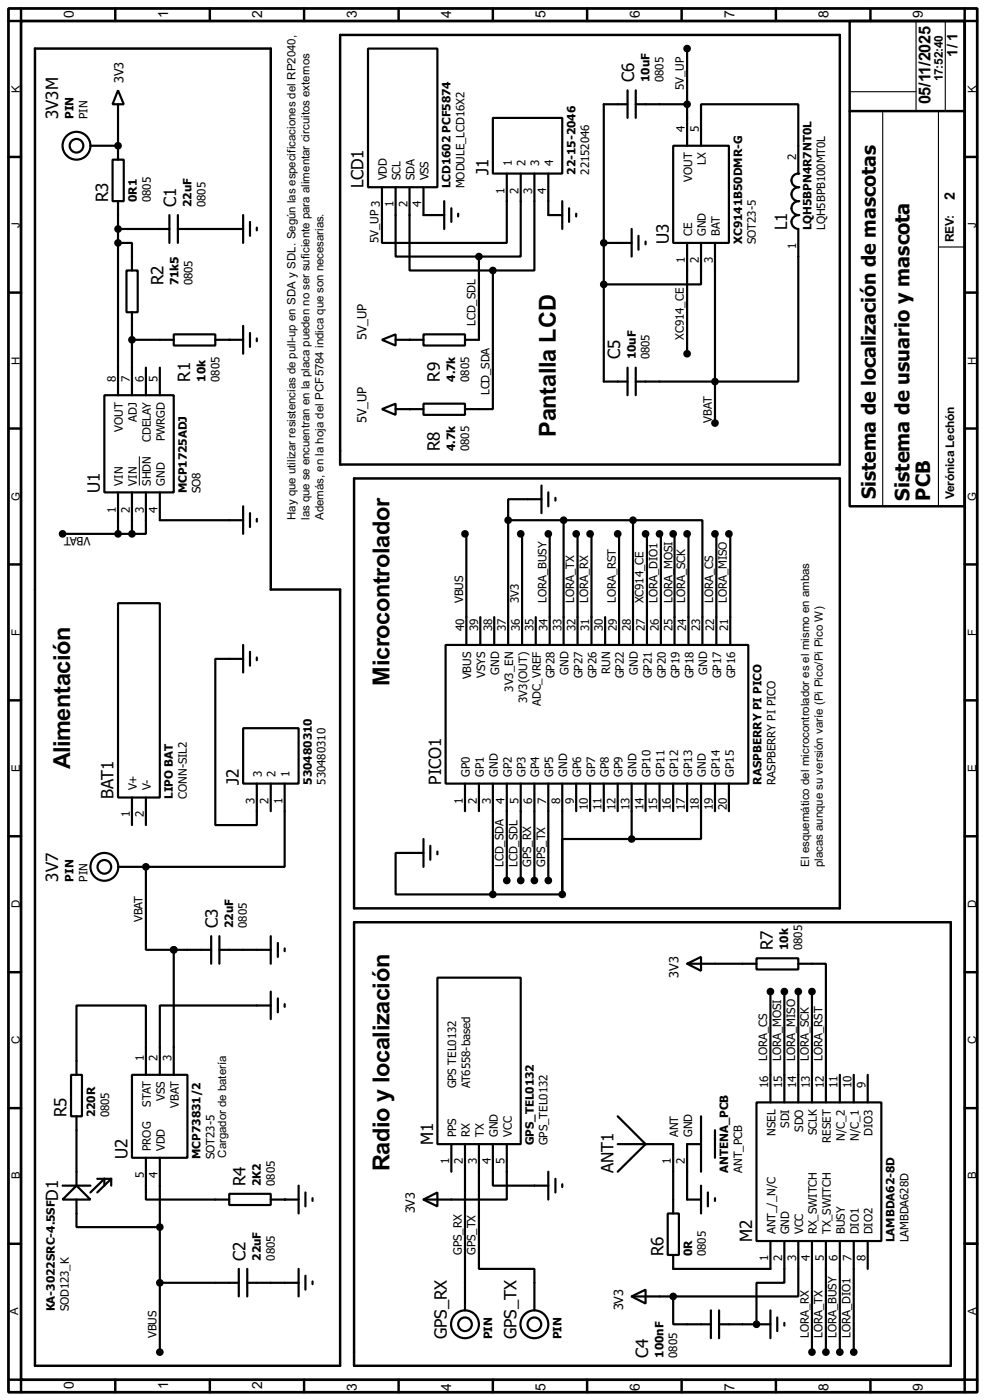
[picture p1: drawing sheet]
<svg xmlns="http://www.w3.org/2000/svg" width="180mm" height="256mm" viewBox="0 0 180 256" stroke-linecap="round" stroke-linejoin="round" font-family="sans-serif">
<path d="M1.6 1.6h177.3v253.5h-177.3zM3.9 3.9h172.7v248.9h-172.7z" fill="none" stroke="#000" stroke-width=".5"/>
<g fill="none" stroke="#000" stroke-width=".45">
<path d="M3.9 1.6v2.3h-2.3M6.4 8.9h43.2v99.1h12.7v142.2h-55.9zM21.1 1.6v2.3M38.4 1.6v2.3M55.7 1.6v2.3M62.3 6.4h91.4v78.7h-91.4zM73 1.6v2.3M90.2 1.6v2.3M107.5 1.6v2.3M124.8 1.6v2.3M142 1.6v2.3M155.5 3.9h21.1v88.9h-21.1z"/>
<path d="M159.3 1.6v2.3M176.6 1.6v2.3h2.3M1.6 28.8h2.3M155.5 20.4h21.1M176.6 28.8h2.3M1.6 53.6h2.3M176.6 53.6h2.3M1.6 78.5h2.3M176.6 78.5h2.3M64.8 87.7h88.9v78.7h-88.9zM1.6 103.4h2.3M176.6 103.4h2.3"/>
<path d="M1.6 128.3h2.3M176.6 128.3h2.3M1.6 153.2h2.3M176.6 153.2h2.3M1.6 178.1h2.3M64.8 169h109.2v81.2h-109.2zM176.6 178.1h2.3M1.6 203h2.3M176.6 203h2.3M1.6 227.9h2.3M176.6 227.9h2.3M1.6 252.8h2.3v2.3"/>
<path d="M21.1 252.8v2.3M38.4 252.8v2.3M55.7 252.8v2.3M73 252.8v2.3M90.2 252.8v2.3M107.5 252.8v2.3M124.8 252.8v2.3M142 252.8v2.3M159.3 252.8v2.3M178.9 252.8h-2.3v2.3"/>
</g>
<path d="M155.5 16.8h12.2M167.7 4.1v16.3M173 3.9v16.5M161.6 20.6v71.9M171.8 20.4v72.4M171.8 45.3h4.8" fill="none" stroke="#000" stroke-width=".2"/>
<g fill="none" stroke="#000" stroke-width=".4">
<path d="M21.6 16.6l1.1 2.5h-2.1zM21.6 19.1v10.2M67.4 8.9h12.7v25.4h-12.7zM114.9 19.1h-4.4v50.8h4.4M114.9 16.6v5M116.4 19.1h9.4M116.4 16.6v5M125.8 8.9v17.8M16.6 26.7h5M20.6 29.3h2.1v7.6h-2.1zM21.6 36.9v35.5M31 39.4v5.1"/>
<path d="M32.6 39.4v5.1M44.5 39.4v5.1M72.4 34.3v12.7h15.3M75 34.3v15.3h15.2M77.5 34.3v5.1h3.8M81.3 36.9v5.1M82.6 38.2v2.5M83.9 39.2v.5M90.2 21.6h12.7v10.2h-12.7zM92.8 31.8v12.7h-22.9v-10.2M95.3 31.8v15.2h-7.6M97.8 31.8v17.8h-7.6"/>
<path d="M100.4 31.8v7.6h2.5M102.9 36.9v5.1M104.2 38.2v2.5M105.5 39.2v.5M123.2 26.7h10.2v17.8h-10.2zM128.3 26.7v-7.6h17.8v12.7a1.25 1.25 0 0 0-1.2 1.3 1.25 1.25 0 0 0 1.2 1.2 1.28 1.28 0 0 0-1.3 1.3 1.28 1.28 0 0 0 1.3 1.3 1.28 1.28 0 0 0-1.3 1.2 1.28 1.28 0 0 0 1.3 1.3 1.28 1.28 0 0 0-1.3 1.3 1.28 1.28 0 0 0 1.3 1.3v27.9h-29.7M21.6 44.5h2.6v5.1M21.6 42h9.4M23.2 49.6h2v7.6h-2zM24.2 57.2v15.2M32.6 42h11.9M44.5 59.7v5.1"/>
<path d="M45.8 40.7v2.5M47 41.7v.5M87.7 47v15.3h-2.6M90.2 49.6v25.4h-5.1M110.5 44.5h5.1M115.6 42v5M116.9 43.2v2.6M118.2 44.3v.5M125.8 44.5v20.3M128.3 44.5v7.6h-17.8M130.9 44.5v33M19.1 72.4h12.7v17.8h-12.7z"/>
<path d="M24.2 62.3h7.6M26.7 67.4v5M29.3 67.4v5M31.8 61.3h7.6v2h-7.6zM39.4 62.3h5.1M45.8 61v2.6M47 62v.5M69.9 75l2.5-1v2zM69.9 62.3l2.5-1v2zM72.4 62.3h5.1M72.4 75h5.1M77.5 74h7.6v2h-7.6z"/>
<path d="M77.5 61.3h7.6v2h-7.6zM114.9 67.4v5M116.4 67.4v5M11.5 97.8h12.7M21.6 90.2v7.6M24.2 90.2v7.6M26.7 90.2v7.6h-2.5M29.3 90.2v5.1h15.2M44.5 92.8v5M45.8 94v2.6M47 95.1v.5M85.1 97.8h.3v20.4"/>
<path d="M93 95.3h22.9M93 95.3v22.9M95.3 97.8h.3v20.4M99.1 91.5h-6.1v3.8M99.1 89v5M100.4 97.8h.2v20.4M100.4 90.2v2.6M101.7 91.2v.5M103.2 95.3v22.9M105.5 97.8h.2v20.4M108 97.8h.3v20.4M113.1 97.8h.2v20.4"/>
<path d="M115.9 95.3h12.7v22.9M115.9 95.3v22.9M118.2 97.8h.2v20.4M120.7 97.8h.3v20.4M123.2 97.8h.3v20.4M125.8 97.8h.2v20.4M130.9 97.8h.2v20.4M133.4 97.8h.3v20.4M21.6 110.5h7.7v35.6h-7.7zM44.5 118.2v5M45.8 119.4v2.6M81.6 118.2h55.4v25.4h-55.4z"/>
<path d="M87.9 113.1v5.1M90.5 113.1v5.1M98.1 113.1v5.1M110.8 113.1v5.1M44.5 133.4h10.2v10.2h-10.2zM44.5 120.7h-5.1v30.5h7.6v-7.6M47 120.5v.5M21.6 158.8h5.1M24.2 146.1v5.1M26.7 158.8v15.2h5.1M26.7 146.1v5.1M49.6 143.6v5"/>
<path d="M52.1 143.6v15.2h-25.4M77.5 156.3h-5.1v7.6h17.8M77.5 153.7v5.1M78.8 155v2.5M80.1 156v.5M85.1 143.6v5M87.7 143.6v5M90.2 143.6v20.3M92.8 143.6v17.7M95.3 143.6v17.7M97.8 143.6v17.7M100.4 143.6v17.7"/>
<path d="M102.9 143.6v20.3M105.5 143.6v5M108 143.6v5M110.5 143.6v5M113.1 143.6v5M115.6 153.7h-12.7v10.2M115.6 143.6v10.1M118.2 143.6v5M120.7 143.6v5M123.2 143.6v5M125.8 143.6v5M128.3 143.6v10.1h-12.7"/>
<path d="M130.9 143.6v5M133.4 143.6v5M31.8 174h6.9M31.8 174v22.9M38.7 171.5v5.1M40.2 174h9.4M40.2 171.5v5.1M49.6 171.5v5.1M50.9 172.8v2.5M52.1 173.8v.5M80.1 179.1h15.2v30.5h-15.2zM90.2 163.9h12.7"/>
<path d="M125.8 176.6l2.5-1.3v2.6zM125.8 176.6h12.7M138.5 175.6h7.6v2h-7.6zM146.1 176.6h5.1v25.4M13 196.9h2v7.6h-2zM14 196.9v-12.7h12.7v12.7M24.2 196.9h10.1v15.2h-10.1zM49.6 184.2h-20.3v12.7M49.6 181.7v5M50.9 182.9v2.6M52.1 184v.5M141 181.7v20.3"/>
<path d="M143.6 181.7v20.3M146.1 181.7v20.3M148.6 181.7v20.3M153.7 196.9v5.1M156.3 196.9v5.1M158.8 196.9v5.1M11.5 219.8l2.5-2.6 2.6 2.6zM11.5 217.2h5.1M14 219.8v5h15.3M14 204.5v12.7M17.8 216h2.6M19.1 217.2v-1.2l-2.5 2.5"/>
<path d="M20.4 216l-2.6 2.5M20.4 216v1.2M26.7 212.1v7.7h15.3M29.3 212.1v35.6M42 218.7h7.6v2.1h-7.6zM49.6 219.8h5.1M54.7 217.2v5.1M55.9 218.5v2.5M57.2 219.5v.5M77.5 219.8l2.6-1.3v2.5zM82.6 209.6v5.1M85.1 209.6v30.5"/>
<path d="M87.7 209.6v22.9h10.1v7.6M90.2 209.6v7.6h10.2M92.8 209.6v10.2h-15.3M100.4 214.7v5.1M101.7 216v2.5M102.9 217v.5M113.1 209.6h10.1v12.7M113.1 204.5l5.1 5.1-5.1 5.1M128.3 209.6h-2.5v10.2h2.5M128.3 204.5v10.2M128.3 217.2v5.1M129.6 218.5v2.5"/>
<path d="M130.9 207.1v5M130.9 219.5v.5M138.5 202h22.8v25.4h-22.8zM29.3 235h14.4M43.7 232.5v5M45.3 235h9.4M45.3 232.5v5M54.7 232.5v5M55.9 233.7v2.6M57.2 234.8v.5M115.6 237.5l2.6-1.2v2.5zM115.6 237.5h7.6"/>
<path d="M122.2 222.3h2.1v7.6h-2.1zM123.2 237.5v5.1h6.9M141 227.4v5.1h-17.8v-2.6M143.6 227.4v7.6h-5.1v7.6M146.1 227.4v10.1h-22.9M148.6 227.4v20.3M151.2 227.4v20.3M153.7 227.4v20.3M156.3 227.4v20.3M158.8 227.4v5.1M130.1 240.1v5.1M131.6 242.6h9.4"/>
<path d="M131.6 240.1v5.1M141 240.1v5.1M142.3 241.4v2.5M143.6 242.4v.5"/>
<circle cx="14" cy="26.7" r="2.55"/>
<circle cx="14" cy="26.7" r="1.25"/>
<circle cx="19.1" cy="158.8" r="2.55"/>
<circle cx="19.1" cy="158.8" r="1.25"/>
<circle cx="85.1" cy="242.6" r="2.55"/>
<circle cx="85.1" cy="242.6" r="1.25"/>
<circle cx="97.8" cy="242.6" r="2.55"/>
<circle cx="97.8" cy="242.6" r="1.25"/>
</g>
<g fill="#000">
<circle cx="21.6" cy="26.7" r=".2"/>
<circle cx="146.1" cy="36.9" r=".2"/>
<circle cx="146.1" cy="31.8" r=".2"/>
<circle cx="146.1" cy="34.3" r=".2"/>
<circle cx="146.1" cy="39.4" r=".2"/>
<circle cx="42" cy="62.3" r=".2"/>
<circle cx="75" cy="62.3" r=".2"/>
<circle cx="75" cy="75" r=".2"/>
<circle cx="26.7" cy="158.8" r=".2"/>
<circle cx="31.8" cy="174" r=".2"/>
<circle cx="52.1" cy="219.8" r=".2"/>
<circle cx="138.5" cy="242.6" r=".2"/>
</g>
<g fill="#000" stroke="#000" stroke-width=".4">
<circle cx="125.7" cy="19.1" r=".5"/>
<circle cx="125.7" cy="8.9" r=".5"/>
<circle cx="21.6" cy="26.7" r=".5"/>
<circle cx="21.6" cy="42" r=".5"/>
<circle cx="21.6" cy="44.5" r=".5"/>
<circle cx="87.6" cy="47" r=".5"/>
<circle cx="90.2" cy="49.6" r=".5"/>
<circle cx="110.5" cy="44.5" r=".5"/>
<circle cx="110.5" cy="52.1" r=".5"/>
<circle cx="24.1" cy="62.3" r=".5"/>
<circle cx="125.7" cy="64.8" r=".5"/>
<circle cx="130.8" cy="69.9" r=".5"/>
<circle cx="130.8" cy="77.5" r=".5"/>
<circle cx="11.4" cy="97.8" r=".5"/>
<circle cx="21.6" cy="97.8" r=".5"/>
<circle cx="24.1" cy="97.8" r=".5"/>
<circle cx="85.1" cy="97.8" r=".5"/>
<circle cx="93" cy="95.3" r=".5"/>
<circle cx="95.3" cy="97.8" r=".5"/>
<circle cx="100.3" cy="97.8" r=".5"/>
<circle cx="103.1" cy="95.3" r=".5"/>
<circle cx="105.4" cy="97.8" r=".5"/>
<circle cx="108" cy="97.8" r=".5"/>
<circle cx="113" cy="97.8" r=".5"/>
<circle cx="115.8" cy="95.3" r=".5"/>
<circle cx="118.1" cy="97.8" r=".5"/>
<circle cx="120.7" cy="97.8" r=".5"/>
<circle cx="123.2" cy="97.8" r=".5"/>
<circle cx="125.7" cy="97.8" r=".5"/>
<circle cx="130.8" cy="97.8" r=".5"/>
<circle cx="133.4" cy="97.8" r=".5"/>
<circle cx="26.7" cy="158.8" r=".5"/>
<circle cx="115.6" cy="153.7" r=".5"/>
<circle cx="31.8" cy="174" r=".5"/>
<circle cx="90.2" cy="163.9" r=".5"/>
<circle cx="92.7" cy="161.3" r=".5"/>
<circle cx="95.3" cy="161.3" r=".5"/>
<circle cx="97.8" cy="161.3" r=".5"/>
<circle cx="100.3" cy="161.3" r=".5"/>
<circle cx="102.9" cy="163.9" r=".5"/>
<circle cx="141" cy="181.7" r=".5"/>
<circle cx="143.5" cy="181.7" r=".5"/>
<circle cx="146.1" cy="181.7" r=".5"/>
<circle cx="148.6" cy="181.7" r=".5"/>
<circle cx="29.2" cy="224.8" r=".5"/>
<circle cx="29.2" cy="235" r=".5"/>
<circle cx="123.2" cy="237.5" r=".5"/>
<circle cx="29.2" cy="247.7" r=".5"/>
<circle cx="138.4" cy="242.6" r=".5"/>
<circle cx="148.6" cy="247.7" r=".5"/>
<circle cx="151.1" cy="247.7" r=".5"/>
<circle cx="153.7" cy="247.7" r=".5"/>
<circle cx="156.2" cy="247.7" r=".5"/>
</g>
<path d="M25.5 83.6v5.4" fill="none" stroke="#000" stroke-width=".18"/>
<g font-size="4.8">
<text x="101.8" y="80" transform="rotate(-90 101.8 80)">Pantalla LCD</text>
<text x="71.3" y="125.7" transform="rotate(-90 71.3 125.7)">Microcontrolador</text>
<text x="12.9" y="140.9" transform="rotate(-90 12.9 140.9)">Alimentación</text>
<text x="71.3" y="214.6" transform="rotate(-90 71.3 214.6)">Radio y localización</text>
</g>
<g font-size="4.4">
<text x="166.5" y="91.7" transform="rotate(-90 166.5 91.7)">Sistema de usuario y mascota</text>
<text x="170.3" y="91.7" transform="rotate(-90 170.3 91.7)">PCB</text>
</g>
<text font-size="4.3" x="160.3" y="91.4" transform="rotate(-90 160.3 91.4)">Sistema de localización de mascotas</text>
<g font-size="3.8">
<text x="116.1" y="15.1" transform="rotate(-90 116.1 15.1)">C6</text>
<text x="10.7" y="21.8" transform="rotate(-90 10.7 21.8)">3V3M</text>
<text x="66.6" y="34.5" transform="rotate(-90 66.6 34.5)">LCD1</text>
<text x="89.4" y="32" transform="rotate(-90 89.4 32)">J1</text>
<text x="19.8" y="37" transform="rotate(-90 19.8 37)">R3</text>
<text x="32.3" y="38" transform="rotate(-90 32.3 38)">C1</text>
<text x="122.4" y="44.7" transform="rotate(-90 122.4 44.7)">U3</text>
<text x="144.1" y="42.2" transform="rotate(-90 144.1 42.2)">L1</text>
<text x="29.9" y="52.3" transform="rotate(-90 29.9 52.3)">R2</text>
<text x="113.5" y="65.9" transform="rotate(-90 113.5 65.9)">C5</text>
<text x="34.8" y="69.9" transform="rotate(-90 34.8 69.9)">R1</text>
<text x="80.5" y="70" transform="rotate(-90 80.5 70)">R9</text>
<text x="80.5" y="82.7" transform="rotate(-90 80.5 82.7)">R8</text>
<text x="18.3" y="90.4" transform="rotate(-90 18.3 90.4)">U1</text>
<text x="43.7" y="143.8" transform="rotate(-90 43.7 143.8)">J2</text>
<text x="80.8" y="143.8" transform="rotate(-90 80.8 143.8)">PICO1</text>
<text x="20.8" y="146.3" transform="rotate(-90 20.8 146.3)">BAT1</text>
<text x="10.6" y="161.5" transform="rotate(-90 10.6 161.5)">3V7</text>
<text x="39.9" y="170" transform="rotate(-90 39.9 170)">C3</text>
<text x="141.5" y="174.1" transform="rotate(-90 141.5 174.1)">R7</text>
<text x="12.2" y="204.7" transform="rotate(-90 12.2 204.7)">R5</text>
<text x="79.2" y="209.8" transform="rotate(-90 79.2 209.8)">M1</text>
<text x="23.3" y="212.3" transform="rotate(-90 23.3 212.3)">U2</text>
<text x="112.3" y="214.9" transform="rotate(-90 112.3 214.9)">ANT1</text>
<text x="10.6" y="220" transform="rotate(-90 10.6 220)">D1</text>
<text x="44.9" y="217.3" transform="rotate(-90 44.9 217.3)">R4</text>
<text x="137.7" y="227.6" transform="rotate(-90 137.7 227.6)">M2</text>
<text x="44.9" y="231" transform="rotate(-90 44.9 231)">C2</text>
<text x="121.4" y="230.1" transform="rotate(-90 121.4 230.1)">R6</text>
<text x="81.8" y="245.4" transform="rotate(-90 81.8 245.4)">GPS_RX</text>
<text x="94.5" y="245.4" transform="rotate(-90 94.5 245.4)">GPS_TX</text>
<text x="118.6" y="248.8" transform="rotate(-90 118.6 248.8)">C4</text>
</g>
<text font-size="3.4" x="170.3" y="19.1" transform="rotate(-90 170.3 19.1)">05/11/2025</text>
<g font-size="3">
<text x="175.3" y="10.4" transform="rotate(-90 175.3 10.4)">1/1</text>
<text x="174.8" y="36.5" transform="rotate(-90 174.8 36.5)">2</text>
</g>
<g font-size="2.9">
<text x="13.5" y="3.3" transform="rotate(-90 13.5 3.3)">0</text>
<text x="30.8" y="3.2" transform="rotate(-90 30.8 3.2)">1</text>
<text x="48" y="3.3" transform="rotate(-90 48 3.3)">2</text>
<text x="65.3" y="3.2" transform="rotate(-90 65.3 3.2)">3</text>
<text x="82.6" y="3.2" transform="rotate(-90 82.6 3.2)">4</text>
<text x="99.8" y="3.2" transform="rotate(-90 99.8 3.2)">5</text>
<text x="117.1" y="3.3" transform="rotate(-90 117.1 3.3)">6</text>
<text x="134.4" y="3.2" transform="rotate(-90 134.4 3.2)">7</text>
<text x="151.7" y="3.3" transform="rotate(-90 151.7 3.3)">8</text>
<text x="168.9" y="3.3" transform="rotate(-90 168.9 3.3)">9</text>
<text x="13.5" y="254.5" transform="rotate(-90 13.5 254.5)">0</text>
<text x="30.7" y="254.5" transform="rotate(-90 30.7 254.5)">1</text>
<text x="48" y="254.5" transform="rotate(-90 48 254.5)">2</text>
<text x="65.3" y="254.8" transform="rotate(-90 65.3 254.8)">3</text>
<text x="82.6" y="254.8" transform="rotate(-90 82.6 254.8)">4</text>
<text x="99.9" y="254.8" transform="rotate(-90 99.9 254.8)">5</text>
<text x="117.1" y="254.7" transform="rotate(-90 117.1 254.7)">6</text>
<text x="134.4" y="254.8" transform="rotate(-90 134.4 254.8)">7</text>
<text x="151.7" y="254.7" transform="rotate(-90 151.7 254.7)">8</text>
<text x="168.9" y="254.8" transform="rotate(-90 168.9 254.8)">9</text>
</g>
<g font-size="2.8">
<text x="22.6" y="15.2" transform="rotate(-90 22.6 15.2)">3V3</text>
<text x="67" y="62.3" transform="rotate(-90 67 62.3)">5V_UP</text>
<text x="67" y="77.5" transform="rotate(-90 67 77.5)">5V_UP</text>
<text x="124.2" y="179.1" transform="rotate(-90 124.2 179.1)">3V3</text>
<text x="76" y="222.3" transform="rotate(-90 76 222.3)">3V3</text>
<text x="114.1" y="240.1" transform="rotate(-90 114.1 240.1)">3V3</text>
</g>
<g font-size="2.6">
<text x="118.9" y="15.1" transform="rotate(-90 118.9 15.1)">10uF</text>
<text x="121.4" y="15" transform="rotate(-90 121.4 15)">0805</text>
<text x="125.2" y="16.6" transform="rotate(-90 125.2 16.6)">5V_UP</text>
<text x="13.5" y="21.8" transform="rotate(-90 13.5 21.8)">PIN</text>
<text x="16" y="21.8" transform="rotate(-90 16 21.8)">PIN</text>
<text x="125.4" y="24.1" transform="rotate(-90 125.4 24.1)">4</text>
<text x="127.9" y="24.1" transform="rotate(-90 127.9 24.1)">5</text>
<text x="145.7" y="29.3" transform="rotate(-90 145.7 29.3)">2</text>
<text x="70.8" y="33.1" transform="rotate(-90 70.8 33.1)">VDD</text>
<text x="73.3" y="33.1" transform="rotate(-90 73.3 33.1)">SCL</text>
<text x="75.8" y="33.1" transform="rotate(-90 75.8 33.1)">SDA</text>
<text x="78.4" y="33.1" transform="rotate(-90 78.4 33.1)">VSS</text>
<text x="82.5" y="34.5" transform="rotate(-90 82.5 34.5)">LCD1602 PCF5874</text>
<text x="85" y="34.5" transform="rotate(-90 85 34.5)">MODULE_LCD16X2</text>
<text x="92.4" y="35.4" transform="rotate(-90 92.4 35.4)">1</text>
<text x="93.7" y="30.5" transform="rotate(-90 93.7 30.5)">1</text>
<text x="94.9" y="35.5" transform="rotate(-90 94.9 35.5)">2</text>
<text x="96.2" y="30.5" transform="rotate(-90 96.2 30.5)">2</text>
<text x="97.4" y="35.4" transform="rotate(-90 97.4 35.4)">3</text>
<text x="98.7" y="30.5" transform="rotate(-90 98.7 30.5)">3</text>
<text x="100" y="35.4" transform="rotate(-90 100 35.4)">4</text>
<text x="101.2" y="30.5" transform="rotate(-90 101.2 30.5)">4</text>
<text x="105.3" y="32" transform="rotate(-90 105.3 32)">22-15-2046</text>
<text x="107.9" y="32" transform="rotate(-90 107.9 32)">22152046</text>
<text x="126.6" y="33.3" transform="rotate(-90 126.6 33.3)">VOUT</text>
<text x="129.2" y="30.2" transform="rotate(-90 129.2 30.2)">LX</text>
<text x="25" y="37" transform="rotate(-90 25 37)">0R1</text>
<text x="27.6" y="37.1" transform="rotate(-90 27.6 37.1)">0805</text>
<text x="35.1" y="38" transform="rotate(-90 35.1 38)">22uF</text>
<text x="37.6" y="37.9" transform="rotate(-90 37.6 37.9)">0805</text>
<text x="72" y="38" transform="rotate(-90 72 38)">1</text>
<text x="74.6" y="38" transform="rotate(-90 74.6 38)">2</text>
<text x="77.1" y="38" transform="rotate(-90 77.1 38)">4</text>
<text x="69.3" y="44.5" transform="rotate(-90 69.3 44.5)">5V_UP3</text>
<text x="126.6" y="43.2" transform="rotate(-90 126.6 43.2)">CE</text>
<text x="129.2" y="43.2" transform="rotate(-90 129.2 43.2)">GND</text>
<text x="131.8" y="43.2" transform="rotate(-90 131.8 43.2)">BAT</text>
<text x="135.8" y="44.7" transform="rotate(-90 135.8 44.7)">XC9141B50DMR-G</text>
<text x="138.3" y="44.7" transform="rotate(-90 138.3 44.7)">SOT23-5</text>
<text x="145.7" y="45.7" transform="rotate(-90 145.7 45.7)">1</text>
<text x="148.5" y="42.2" transform="rotate(-90 148.5 42.2)">LQH5BPN4R7NT0L</text>
<text x="151" y="42.2" transform="rotate(-90 151 42.2)">LQH5BPB100MT0L</text>
<text x="32.6" y="52.3" transform="rotate(-90 32.6 52.3)">71k5</text>
<text x="35.2" y="52.3" transform="rotate(-90 35.2 52.3)">0805</text>
<text x="125.4" y="48.1" transform="rotate(-90 125.4 48.1)">1</text>
<text x="127.9" y="48.1" transform="rotate(-90 127.9 48.1)">2</text>
<text x="130.5" y="48.1" transform="rotate(-90 130.5 48.1)">3</text>
<text x="87.1" y="59.7" transform="rotate(-90 87.1 59.7)">LCD_SDL</text>
<text x="116.4" y="65.9" transform="rotate(-90 116.4 65.9)">10uF</text>
<text x="118.9" y="65.9" transform="rotate(-90 118.9 65.9)">0805</text>
<text x="125.2" y="62.3" transform="rotate(-90 125.2 62.3)">XC914_CE</text>
<text x="21.2" y="69.9" transform="rotate(-90 21.2 69.9)">8</text>
<text x="23.7" y="69.9" transform="rotate(-90 23.7 69.9)">7</text>
<text x="26.3" y="69.9" transform="rotate(-90 26.3 69.9)">6</text>
<text x="28.8" y="69.9" transform="rotate(-90 28.8 69.9)">5</text>
<text x="37.6" y="69.9" transform="rotate(-90 37.6 69.9)">10k</text>
<text x="40.2" y="70" transform="rotate(-90 40.2 70)">0805</text>
<text x="83.3" y="70" transform="rotate(-90 83.3 70)">4.7k</text>
<text x="85.9" y="69.9" transform="rotate(-90 85.9 69.9)">0805</text>
<text x="25.1" y="77.3" transform="rotate(-90 25.1 77.3)">ADJ</text>
<text x="89.6" y="72.4" transform="rotate(-90 89.6 72.4)">LCD_SDA</text>
<text x="130.3" y="77.5" transform="rotate(-90 130.3 77.5)">VBAT</text>
<text x="22.5" y="79.1" transform="rotate(-90 22.5 79.1)">VOUT</text>
<text x="27.6" y="80.9" transform="rotate(-90 27.6 80.9)">CDELAY</text>
<text x="30.2" y="80.9" transform="rotate(-90 30.2 80.9)">PWRGD</text>
<text x="83.3" y="82.7" transform="rotate(-90 83.3 82.7)">4.7k</text>
<text x="85.9" y="82.7" transform="rotate(-90 85.9 82.7)">0805</text>
<text x="22.5" y="88.9" transform="rotate(-90 22.5 88.9)">VIN</text>
<text x="25" y="89" transform="rotate(-90 25 89)">VIN</text>
<text x="27.6" y="88.9" transform="rotate(-90 27.6 88.9)">SHDN</text>
<text x="30.2" y="89" transform="rotate(-90 30.2 89)">GND</text>
<text x="21.2" y="93.9" transform="rotate(-90 21.2 93.9)">1</text>
<text x="23.8" y="93.9" transform="rotate(-90 23.8 93.9)">2</text>
<text x="26.3" y="93.9" transform="rotate(-90 26.3 93.9)">3</text>
<text x="28.9" y="93.9" transform="rotate(-90 28.9 93.9)">4</text>
<text x="34.2" y="90.4" transform="rotate(-90 34.2 90.4)">MCP1725ADJ</text>
<text x="36.7" y="90.4" transform="rotate(-90 36.7 90.4)">SO8</text>
<text x="16.6" y="98.4" transform="rotate(-180 16.6 98.4)">VBAT</text>
<text x="84.8" y="110.5" transform="rotate(-90 84.8 110.5)">VBUS</text>
<text x="95" y="110.5" transform="rotate(-90 95 110.5)">3V3</text>
<text x="100" y="110.5" transform="rotate(-90 100 110.5)">LORA_BUSY</text>
<text x="105.1" y="110.5" transform="rotate(-90 105.1 110.5)">LORA_TX</text>
<text x="107.7" y="110.5" transform="rotate(-90 107.7 110.5)">LORA_RX</text>
<text x="112.7" y="110.5" transform="rotate(-90 112.7 110.5)">LORA_RST</text>
<text x="117.8" y="110.5" transform="rotate(-90 117.8 110.5)">XC914_CE</text>
<text x="120.4" y="110.5" transform="rotate(-90 120.4 110.5)">LORA_DIO1</text>
<text x="123.1" y="110.5" transform="rotate(-90 123.1 110.5)">LORA_MOSI</text>
<text x="125.4" y="110.5" transform="rotate(-90 125.4 110.5)">LORA_SCK</text>
<text x="130.5" y="110.5" transform="rotate(-90 130.5 110.5)">LORA_CS</text>
<text x="133.1" y="110.5" transform="rotate(-90 133.1 110.5)">LORA_MISO</text>
<text x="85" y="115.6" transform="rotate(-90 85 115.6)">40</text>
<text x="87.5" y="115.6" transform="rotate(-90 87.5 115.6)">39</text>
<text x="90.1" y="115.6" transform="rotate(-90 90.1 115.6)">38</text>
<text x="92.6" y="115.6" transform="rotate(-90 92.6 115.6)">37</text>
<text x="95.2" y="115.6" transform="rotate(-90 95.2 115.6)">36</text>
<text x="97.7" y="115.6" transform="rotate(-90 97.7 115.6)">35</text>
<text x="100.2" y="115.6" transform="rotate(-90 100.2 115.6)">34</text>
<text x="102.8" y="115.6" transform="rotate(-90 102.8 115.6)">33</text>
<text x="105.3" y="115.6" transform="rotate(-90 105.3 115.6)">32</text>
<text x="107.9" y="115.6" transform="rotate(-90 107.9 115.6)">31</text>
<text x="110.4" y="115.6" transform="rotate(-90 110.4 115.6)">30</text>
<text x="112.9" y="115.6" transform="rotate(-90 112.9 115.6)">29</text>
<text x="115.5" y="115.6" transform="rotate(-90 115.5 115.6)">28</text>
<text x="118" y="115.6" transform="rotate(-90 118 115.6)">27</text>
<text x="120.6" y="115.6" transform="rotate(-90 120.6 115.6)">26</text>
<text x="123.1" y="115.6" transform="rotate(-90 123.1 115.6)">25</text>
<text x="125.6" y="115.6" transform="rotate(-90 125.6 115.6)">24</text>
<text x="128.2" y="115.6" transform="rotate(-90 128.2 115.6)">23</text>
<text x="130.7" y="115.6" transform="rotate(-90 130.7 115.6)">22</text>
<text x="133.3" y="115.6" transform="rotate(-90 133.3 115.6)">21</text>
<text x="86.3" y="124.5" transform="rotate(-90 86.3 124.5)">VBUS</text>
<text x="88.8" y="124.2" transform="rotate(-90 88.8 124.2)">VSYS</text>
<text x="91.4" y="123.6" transform="rotate(-90 91.4 123.6)">GND</text>
<text x="101.5" y="124.2" transform="rotate(-90 101.5 124.2)">GP28</text>
<text x="104.1" y="123.6" transform="rotate(-90 104.1 123.6)">GND</text>
<text x="106.6" y="124.3" transform="rotate(-90 106.6 124.3)">GP27</text>
<text x="109.2" y="124.3" transform="rotate(-90 109.2 124.3)">GP26</text>
<text x="111.7" y="123.5" transform="rotate(-90 111.7 123.5)">RUN</text>
<text x="114.2" y="124.2" transform="rotate(-90 114.2 124.2)">GP22</text>
<text x="116.8" y="123.6" transform="rotate(-90 116.8 123.6)">GND</text>
<text x="119.3" y="124.3" transform="rotate(-90 119.3 124.3)">GP21</text>
<text x="121.9" y="124.3" transform="rotate(-90 121.9 124.3)">GP20</text>
<text x="124.4" y="124.2" transform="rotate(-90 124.4 124.2)">GP19</text>
<text x="126.9" y="124.2" transform="rotate(-90 126.9 124.2)">GP18</text>
<text x="129.5" y="123.6" transform="rotate(-90 129.5 123.6)">GND</text>
<text x="132" y="124.3" transform="rotate(-90 132 124.3)">GP17</text>
<text x="134.6" y="124.3" transform="rotate(-90 134.6 124.3)">GP16</text>
<text x="93.9" y="126.7" transform="rotate(-90 93.9 126.7)">3V3_EN</text>
<text x="96.5" y="128.8" transform="rotate(-90 96.5 128.8)">3V3(OUT)</text>
<text x="99" y="129.3" transform="rotate(-90 99 129.3)">ADC_VREF</text>
<text x="47.9" y="142.2" transform="rotate(-90 47.9 142.2)">3</text>
<text x="50.4" y="142.3" transform="rotate(-90 50.4 142.3)">2</text>
<text x="53" y="142.3" transform="rotate(-90 53 142.3)">1</text>
<text x="57.1" y="143.8" transform="rotate(-90 57.1 143.8)">530480310</text>
<text x="59.6" y="143.8" transform="rotate(-90 59.6 143.8)">530480310</text>
<text x="86" y="142.3" transform="rotate(-90 86 142.3)">GP0</text>
<text x="88.6" y="142.3" transform="rotate(-90 88.6 142.3)">GP1</text>
<text x="91.1" y="142.3" transform="rotate(-90 91.1 142.3)">GND</text>
<text x="93.7" y="142.3" transform="rotate(-90 93.7 142.3)">GP2</text>
<text x="96.2" y="142.2" transform="rotate(-90 96.2 142.2)">GP3</text>
<text x="98.7" y="142.3" transform="rotate(-90 98.7 142.3)">GP4</text>
<text x="101.2" y="142.3" transform="rotate(-90 101.2 142.3)">GP5</text>
<text x="103.8" y="142.3" transform="rotate(-90 103.8 142.3)">GND</text>
<text x="106.4" y="142.3" transform="rotate(-90 106.4 142.3)">GP6</text>
<text x="108.9" y="142.2" transform="rotate(-90 108.9 142.2)">GP7</text>
<text x="111.4" y="142.3" transform="rotate(-90 111.4 142.3)">GP8</text>
<text x="113.9" y="142.3" transform="rotate(-90 113.9 142.3)">GP9</text>
<text x="116.5" y="142.3" transform="rotate(-90 116.5 142.3)">GND</text>
<text x="119.1" y="142.3" transform="rotate(-90 119.1 142.3)">GP10</text>
<text x="121.6" y="142.3" transform="rotate(-90 121.6 142.3)">GP11</text>
<text x="124.1" y="142.3" transform="rotate(-90 124.1 142.3)">GP12</text>
<text x="126.6" y="142.3" transform="rotate(-90 126.6 142.3)">GP13</text>
<text x="129.2" y="142.3" transform="rotate(-90 129.2 142.3)">GND</text>
<text x="131.8" y="142.2" transform="rotate(-90 131.8 142.2)">GP14</text>
<text x="134.3" y="142.3" transform="rotate(-90 134.3 142.3)">GP15</text>
<text x="139.4" y="143.8" transform="rotate(-90 139.4 143.8)">RASPBERRY PI PICO</text>
<text x="141.9" y="143.8" transform="rotate(-90 141.9 143.8)">RASPBERRY PI PICO</text>
<text x="23.8" y="149.8" transform="rotate(-90 23.8 149.8)">1</text>
<text x="25.1" y="144.8" transform="rotate(-90 25.1 144.8)">V+</text>
<text x="26.3" y="149.8" transform="rotate(-90 26.3 149.8)">2</text>
<text x="27.6" y="144.8" transform="rotate(-90 27.6 144.8)">V-</text>
<text x="31.6" y="146.3" transform="rotate(-90 31.6 146.3)">LIPO BAT</text>
<text x="34.2" y="146.3" transform="rotate(-90 34.2 146.3)">CONN-SIL2</text>
<text x="46.6" y="147.3" transform="rotate(-90 46.6 147.3)">3</text>
<text x="49.1" y="147.3" transform="rotate(-90 49.1 147.3)">2</text>
<text x="51.7" y="147.2" transform="rotate(-90 51.7 147.2)">1</text>
<text x="84.7" y="147.3" transform="rotate(-90 84.7 147.3)">1</text>
<text x="87.2" y="147.3" transform="rotate(-90 87.2 147.3)">2</text>
<text x="89.8" y="147.2" transform="rotate(-90 89.8 147.2)">3</text>
<text x="92.4" y="147.3" transform="rotate(-90 92.4 147.3)">4</text>
<text x="94.9" y="147.3" transform="rotate(-90 94.9 147.3)">5</text>
<text x="97.4" y="147.3" transform="rotate(-90 97.4 147.3)">6</text>
<text x="99.9" y="147.3" transform="rotate(-90 99.9 147.3)">7</text>
<text x="102.5" y="147.3" transform="rotate(-90 102.5 147.3)">8</text>
<text x="105.1" y="147.3" transform="rotate(-90 105.1 147.3)">9</text>
<text x="107.6" y="148.4" transform="rotate(-90 107.6 148.4)">10</text>
<text x="110.1" y="148.4" transform="rotate(-90 110.1 148.4)">11</text>
<text x="112.7" y="148.4" transform="rotate(-90 112.7 148.4)">12</text>
<text x="115.2" y="148.4" transform="rotate(-90 115.2 148.4)">13</text>
<text x="117.8" y="148.4" transform="rotate(-90 117.8 148.4)">14</text>
<text x="120.3" y="148.4" transform="rotate(-90 120.3 148.4)">15</text>
<text x="122.8" y="148.4" transform="rotate(-90 122.8 148.4)">16</text>
<text x="125.4" y="148.4" transform="rotate(-90 125.4 148.4)">17</text>
<text x="127.9" y="148.4" transform="rotate(-90 127.9 148.4)">18</text>
<text x="130.5" y="148.4" transform="rotate(-90 130.5 148.4)">19</text>
<text x="133" y="148.4" transform="rotate(-90 133 148.4)">20</text>
<text x="13.4" y="161.5" transform="rotate(-90 13.4 161.5)">PIN</text>
<text x="16" y="161.5" transform="rotate(-90 16 161.5)">PIN</text>
<text x="92.2" y="158.8" transform="rotate(-90 92.2 158.8)">LCD_SDA</text>
<text x="94.7" y="158.8" transform="rotate(-90 94.7 158.8)">LCD_SDL</text>
<text x="97.2" y="158.8" transform="rotate(-90 97.2 158.8)">GPS_RX</text>
<text x="99.8" y="158.8" transform="rotate(-90 99.8 158.8)">GPS_TX</text>
<text x="26.1" y="169" transform="rotate(-90 26.1 169)">VBAT</text>
<text x="42.7" y="170" transform="rotate(-90 42.7 170)">22uF</text>
<text x="45.2" y="170" transform="rotate(-90 45.2 170)">0805</text>
<text x="144.3" y="174.1" transform="rotate(-90 144.3 174.1)">10k</text>
<text x="146.8" y="174.1" transform="rotate(-90 146.8 174.1)">0805</text>
<text x="26.3" y="194.4" transform="rotate(-90 26.3 194.4)">1</text>
<text x="28.8" y="194.4" transform="rotate(-90 28.8 194.4)">2</text>
<text x="31.4" y="194.4" transform="rotate(-90 31.4 194.4)">3</text>
<text x="140.4" y="194.4" transform="rotate(-90 140.4 194.4)">LORA_CS</text>
<text x="142.9" y="194.4" transform="rotate(-90 142.9 194.4)">LORA_MOSI</text>
<text x="145.5" y="194.4" transform="rotate(-90 145.5 194.4)">LORA_MISO</text>
<text x="148" y="194.4" transform="rotate(-90 148 194.4)">LORA_SCK</text>
<text x="150.6" y="194.4" transform="rotate(-90 150.6 194.4)">LORA_RST</text>
<text x="27.6" y="202.8" transform="rotate(-90 27.6 202.8)">STAT</text>
<text x="30.2" y="201.7" transform="rotate(-90 30.2 201.7)">VSS</text>
<text x="32.7" y="203" transform="rotate(-90 32.7 203)">VBAT</text>
<text x="83.5" y="199.4" transform="rotate(-90 83.5 199.4)">GPS TEL0132</text>
<text x="86.1" y="199.4" transform="rotate(-90 86.1 199.4)">AT6558-based</text>
<text x="140.6" y="199.4" transform="rotate(-90 140.6 199.4)">16</text>
<text x="143.2" y="199.4" transform="rotate(-90 143.2 199.4)">15</text>
<text x="145.7" y="199.4" transform="rotate(-90 145.7 199.4)">14</text>
<text x="148.2" y="199.4" transform="rotate(-90 148.2 199.4)">13</text>
<text x="150.8" y="199.4" transform="rotate(-90 150.8 199.4)">12</text>
<text x="153.3" y="199.4" transform="rotate(-90 153.3 199.4)">11</text>
<text x="155.9" y="199.4" transform="rotate(-90 155.9 199.4)">10</text>
<text x="158.4" y="199.4" transform="rotate(-90 158.4 199.4)">9</text>
<text x="17.4" y="204.7" transform="rotate(-90 17.4 204.7)">220R</text>
<text x="20" y="204.7" transform="rotate(-90 20 204.7)">0805</text>
<text x="83.5" y="208.3" transform="rotate(-90 83.5 208.3)">PPS</text>
<text x="86" y="208.3" transform="rotate(-90 86 208.3)">RX</text>
<text x="88.6" y="208.3" transform="rotate(-90 88.6 208.3)">TX</text>
<text x="91.1" y="208.3" transform="rotate(-90 91.1 208.3)">GND</text>
<text x="93.7" y="208.3" transform="rotate(-90 93.7 208.3)">VCC</text>
<text x="97.7" y="209.8" transform="rotate(-90 97.7 209.8)">GPS_TEL0132</text>
<text x="100.2" y="209.8" transform="rotate(-90 100.2 209.8)">GPS_TEL0132</text>
<text x="124.1" y="208.3" transform="rotate(-90 124.1 208.3)">ANT</text>
<text x="126.6" y="208.3" transform="rotate(-90 126.6 208.3)">GND</text>
<text x="141.9" y="208.1" transform="rotate(-90 141.9 208.1)">NSEL</text>
<text x="144.5" y="206.6" transform="rotate(-90 144.5 206.6)">SDI</text>
<text x="147" y="207.3" transform="rotate(-90 147 207.3)">SDO</text>
<text x="149.5" y="208" transform="rotate(-90 149.5 208)">SCLK</text>
<text x="152.1" y="209.4" transform="rotate(-90 152.1 209.4)">RESET</text>
<text x="154.6" y="209" transform="rotate(-90 154.6 209)">N/C_2</text>
<text x="157.2" y="209" transform="rotate(-90 157.2 209)">N/C_1</text>
<text x="159.7" y="208.1" transform="rotate(-90 159.7 208.1)">DIO3</text>
<text x="26.3" y="215.8" transform="rotate(-90 26.3 215.8)">5</text>
<text x="27.6" y="210.9" transform="rotate(-90 27.6 210.9)">PROG</text>
<text x="28.9" y="215.8" transform="rotate(-90 28.9 215.8)">4</text>
<text x="30.1" y="210.9" transform="rotate(-90 30.1 210.9)">VDD</text>
<text x="36.7" y="212.3" transform="rotate(-90 36.7 212.3)">MCP73831/2</text>
<text x="39.2" y="212.3" transform="rotate(-90 39.2 212.3)">SOT23-5</text>
<text x="82.2" y="213.3" transform="rotate(-90 82.2 213.3)">1</text>
<text x="84.7" y="213.3" transform="rotate(-90 84.7 213.3)">2</text>
<text x="87.3" y="213.3" transform="rotate(-90 87.3 213.3)">3</text>
<text x="89.8" y="213.3" transform="rotate(-90 89.8 213.3)">4</text>
<text x="92.4" y="213.3" transform="rotate(-90 92.4 213.3)">5</text>
<text x="122.8" y="213.3" transform="rotate(-90 122.8 213.3)">1</text>
<text x="125.4" y="213.3" transform="rotate(-90 125.4 213.3)">2</text>
<text x="133.3" y="214.9" transform="rotate(-90 133.3 214.9)">ANTENA_PCB</text>
<text x="135.8" y="214.9" transform="rotate(-90 135.8 214.9)">ANT_PCB</text>
<text x="47.7" y="217.3" transform="rotate(-90 47.7 217.3)">2K2</text>
<text x="50.3" y="217.3" transform="rotate(-90 50.3 217.3)">0805</text>
<text x="141.9" y="226.1" transform="rotate(-90 141.9 226.1)">ANT_/_N/C</text>
<text x="144.4" y="226.1" transform="rotate(-90 144.4 226.1)">GND</text>
<text x="147" y="226.1" transform="rotate(-90 147 226.1)">VCC</text>
<text x="149.5" y="226.1" transform="rotate(-90 149.5 226.1)">RX_SWITCH</text>
<text x="152" y="226.1" transform="rotate(-90 152 226.1)">TX_SWITCH</text>
<text x="154.6" y="226.1" transform="rotate(-90 154.6 226.1)">BUSY</text>
<text x="157.2" y="226.1" transform="rotate(-90 157.2 226.1)">DIO1</text>
<text x="159.7" y="226.1" transform="rotate(-90 159.7 226.1)">DIO2</text>
<text x="163.7" y="227.6" transform="rotate(-90 163.7 227.6)">LAMBDA62-8D</text>
<text x="166.3" y="227.6" transform="rotate(-90 166.3 227.6)">LAMBDA628D</text>
<text x="47.7" y="231" transform="rotate(-90 47.7 231)">22uF</text>
<text x="50.3" y="231" transform="rotate(-90 50.3 231)">0805</text>
<text x="84.5" y="229.9" transform="rotate(-90 84.5 229.9)">GPS_RX</text>
<text x="87" y="229.9" transform="rotate(-90 87 229.9)">GPS_TX</text>
<text x="126.7" y="230.1" transform="rotate(-90 126.7 230.1)">0R</text>
<text x="129.2" y="230.1" transform="rotate(-90 129.2 230.1)">0805</text>
<text x="140.6" y="231.1" transform="rotate(-90 140.6 231.1)">1</text>
<text x="143.2" y="231.1" transform="rotate(-90 143.2 231.1)">2</text>
<text x="145.7" y="231" transform="rotate(-90 145.7 231)">3</text>
<text x="148.2" y="231.1" transform="rotate(-90 148.2 231.1)">4</text>
<text x="150.7" y="231.1" transform="rotate(-90 150.7 231.1)">5</text>
<text x="153.3" y="231.1" transform="rotate(-90 153.3 231.1)">6</text>
<text x="155.9" y="231.1" transform="rotate(-90 155.9 231.1)">7</text>
<text x="158.4" y="231" transform="rotate(-90 158.4 231)">8</text>
<text x="10.1" y="240.3" transform="rotate(-90 10.1 240.3)">KA-3022SRC-4.5SF</text>
<text x="12.6" y="240.3" transform="rotate(-90 12.6 240.3)">SOD123_K</text>
<text x="28.6" y="245.2" transform="rotate(-90 28.6 245.2)">VBUS</text>
<text x="90.1" y="245.4" transform="rotate(-90 90.1 245.4)">PIN</text>
<text x="102.8" y="245.4" transform="rotate(-90 102.8 245.4)">PIN</text>
<text x="148" y="245.2" transform="rotate(-90 148 245.2)">LORA_RX</text>
<text x="150.5" y="245.2" transform="rotate(-90 150.5 245.2)">LORA_TX</text>
<text x="153.1" y="245.2" transform="rotate(-90 153.1 245.2)">LORA_BUSY</text>
<text x="155.6" y="245.2" transform="rotate(-90 155.6 245.2)">LORA_DIO1</text>
<text x="121.4" y="248.8" transform="rotate(-90 121.4 248.8)">100nF</text>
<text x="124" y="248.8" transform="rotate(-90 124 248.8)">0805</text>
</g>
<g font-size="2.5">
<text x="172.6" y="14.8" transform="rotate(-90 172.6 14.8)">17:52:40</text>
<text x="174.6" y="44.4" transform="rotate(-90 174.6 44.4)">REV:</text>
<text x="174.6" y="91.4" transform="rotate(-90 174.6 91.4)">Verónica Lechón</text>
</g>
<g font-size="2.4">
<text x="3.6" y="17" transform="rotate(-90 3.6 17)">K</text>
<text x="178.7" y="17" transform="rotate(-90 178.7 17)">K</text>
<text x="3.6" y="41.7" transform="rotate(-90 3.6 41.7)">J</text>
<text x="178.7" y="41.7" transform="rotate(-90 178.7 41.7)">J</text>
<text x="3.6" y="66.8" transform="rotate(-90 3.6 66.8)">H</text>
<text x="178.7" y="66.8" transform="rotate(-90 178.7 66.8)">H</text>
<text x="3.6" y="91.8" transform="rotate(-90 3.6 91.8)">G</text>
<text x="54.1" y="95.3" transform="rotate(-90 54.1 95.3)">Hay que utilizar resistencias de pull-up en SDA y SDL. Según las especificaciones del RP2040,</text>
<text x="56.7" y="95.3" transform="rotate(-90 56.7 95.3)">las que se encuentran en la placa pueden no ser suficiente para alimentar circuitos externos</text>
<text x="59.2" y="95.3" transform="rotate(-90 59.2 95.3)">Además, en la hoja del PCF5784 indica que son necesarias.</text>
<text x="178.7" y="91.8" transform="rotate(-90 178.7 91.8)">G</text>
<text x="3.6" y="116.5" transform="rotate(-90 3.6 116.5)">F</text>
<text x="178.7" y="116.5" transform="rotate(-90 178.7 116.5)">F</text>
<text x="3.6" y="141.4" transform="rotate(-90 3.6 141.4)">E</text>
<text x="178.7" y="141.4" transform="rotate(-90 178.7 141.4)">E</text>
<text x="148.1" y="158.8" transform="rotate(-90 148.1 158.8)">El esquemático del microcontrolador es el mismo en ambas</text>
<text x="150.6" y="158.8" transform="rotate(-90 150.6 158.8)">placas aunque su versión varíe (Pi Pico/Pi Pico W)</text>
<text x="3.6" y="166.4" transform="rotate(-90 3.6 166.4)">D</text>
<text x="178.7" y="166.4" transform="rotate(-90 178.7 166.4)">D</text>
<text x="3.6" y="191.3" transform="rotate(-90 3.6 191.3)">C</text>
<text x="178.7" y="191.3" transform="rotate(-90 178.7 191.3)">C</text>
<text x="41.4" y="212.1" transform="rotate(-90 41.4 212.1)">Cargador de batería</text>
<text x="3.6" y="216.1" transform="rotate(-90 3.6 216.1)">B</text>
<text x="178.7" y="216.1" transform="rotate(-90 178.7 216.1)">B</text>
<text x="3.4" y="241" transform="rotate(-90 3.4 241)">A</text>
<text x="178.7" y="241" transform="rotate(-90 178.7 241)">A</text>
</g>
</svg>
